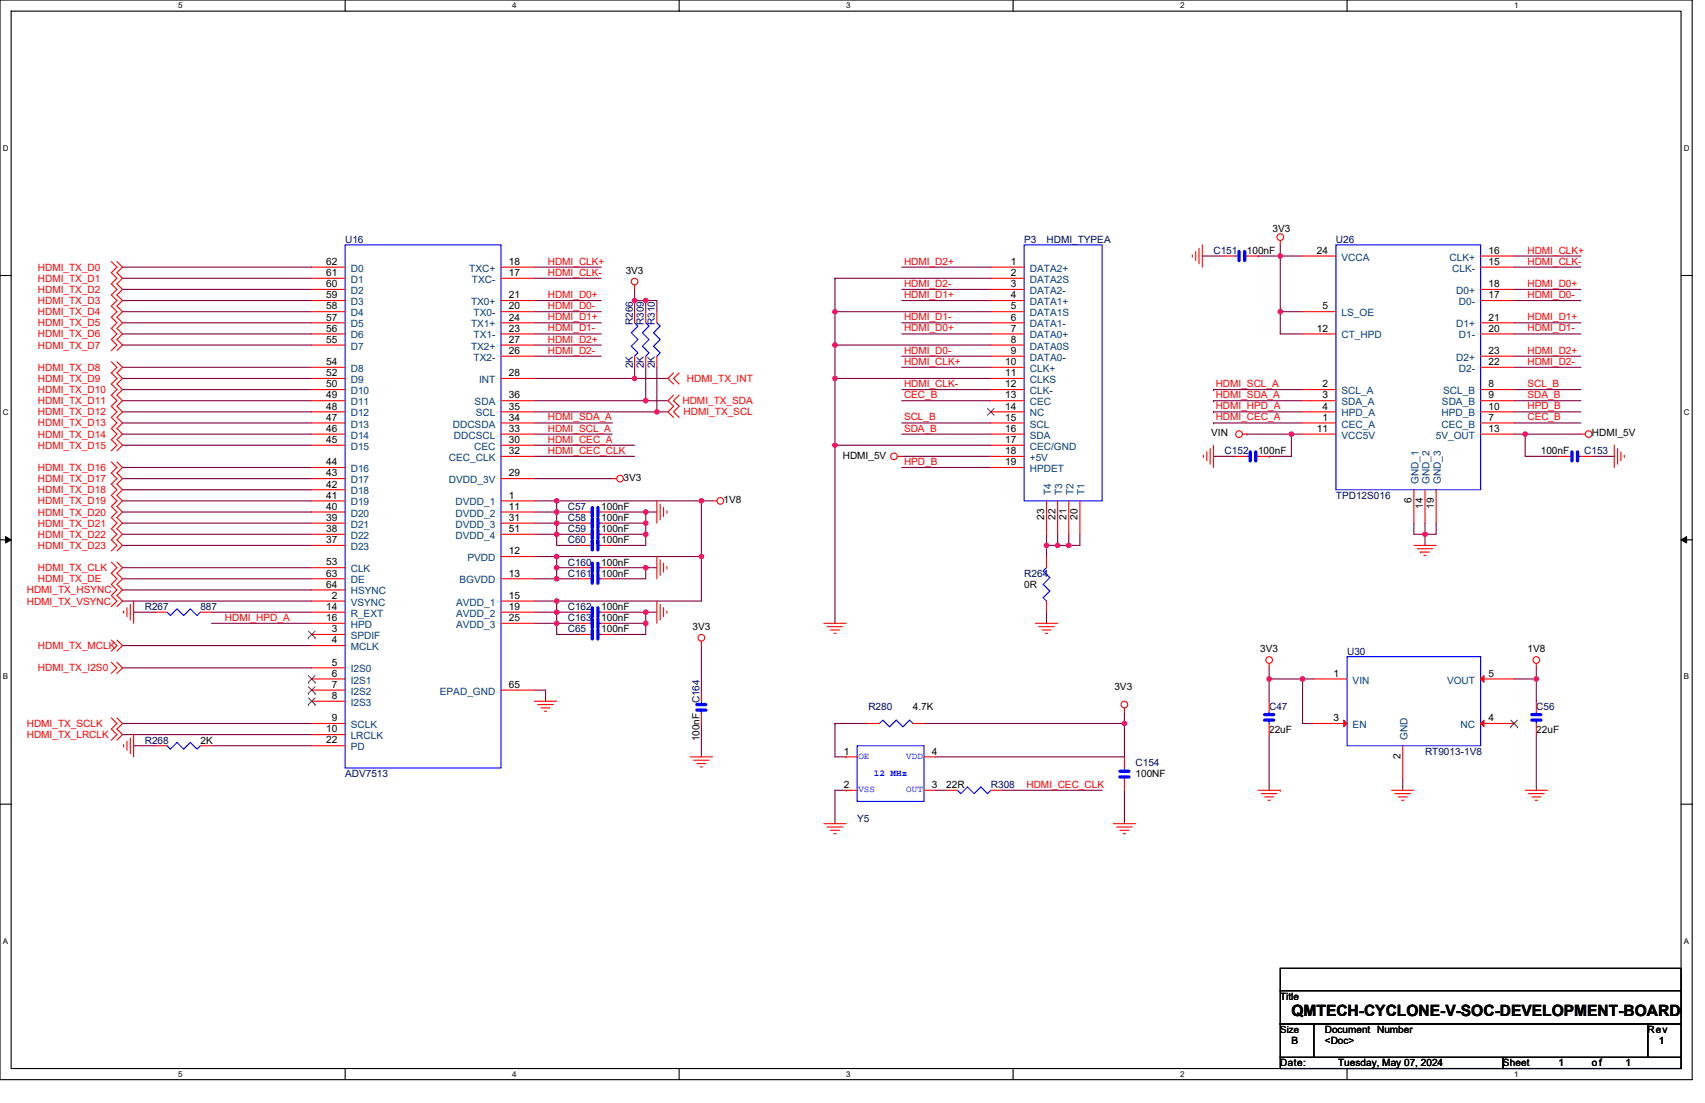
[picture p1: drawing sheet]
<svg xmlns="http://www.w3.org/2000/svg" width="432mm" height="279mm" viewBox="0 0 432 279" stroke-linecap="round" stroke-linejoin="round" font-family="sans-serif">
<path d="M0 0h428.6v273.5h-428.6zM2.8 2.8h422.9v267.9h-422.9z" fill="none" stroke="#000" stroke-width=".28"/>
<g fill="#fff">
<path d="M45.1 .3h1.1v2.2h-1.1z"/>
<path d="M45.1 271h1.1v2.2h-1.1z"/>
</g>
<path d="M87.4 0v2.8M87.4 270.7v2.8" fill="none" stroke="#000" stroke-width=".28"/>
<g fill="#fff">
<path d="M129.7 .3h1.1v2.2h-1.1z"/>
<path d="M129.7 271h1.1v2.2h-1.1z"/>
</g>
<path d="M172 0v2.8M172 270.7v2.8" fill="none" stroke="#000" stroke-width=".28"/>
<g fill="#fff">
<path d="M214.3 .3h1.1v2.2h-1.1z"/>
<path d="M214.3 271h1.1v2.2h-1.1z"/>
</g>
<path d="M256.6 0v2.8M256.6 270.7v2.8" fill="none" stroke="#000" stroke-width=".28"/>
<g fill="#fff">
<path d="M298.9 .3h1.1v2.2h-1.1z"/>
<path d="M298.9 271h1.1v2.2h-1.1z"/>
</g>
<path d="M341.2 0v2.8M341.2 270.7v2.8" fill="none" stroke="#000" stroke-width=".28"/>
<g fill="#fff">
<path d="M383.4 .3h1.2v2.2h-1.2z"/>
<path d="M383.4 271h1.2v2.2h-1.2z"/>
<path d="M.7 36.3h1.5v2.3h-1.5z"/>
<path d="M426.4 36.3h1.5v2.3h-1.5z"/>
<path d="M.7 103.3h1.5v2.2h-1.5z"/>
<path d="M426.4 103.3h1.5v2.2h-1.5z"/>
</g>
<path d="M0 69.8h2.8M425.7 69.8h2.9" fill="none" stroke="#000" stroke-width=".28"/>
<g fill="#fff">
<path d="M.7 170.2h1.4v2.3h-1.4z"/>
<path d="M426.4 170.2h1.4v2.3h-1.4z"/>
</g>
<path d="M0 136.7h2.8M425.7 136.7h2.9" fill="none" stroke="#000" stroke-width=".28"/>
<path d="M1.4 135.9l1.4 .8-1.4 .9zM425.7 136.7l1.4-.8v1.7z" fill="#000"/>
<path d="M1.4 135.9l1.4 .8-1.4 .9zM425.7 136.7l1.4-.8v1.7z" fill="none" stroke="#000" stroke-width=".25"/>
<g fill="#fff">
<path d="M.7 237.2h1.4v2.2h-1.4z"/>
<path d="M426.4 237.2h1.4v2.2h-1.4z"/>
</g>
<path d="M0 203.7h2.8M425.7 203.7h2.9M324.2 259.4h8.5v8.4h-8.5zM324.2 245.3h101.5v5.6h-101.5zM324.2 250.9h101.5v8.5h-101.5zM332.7 259.4h84.6v8.4h-84.6zM417.3 259.4h8.4v8.4h-8.4zM324.2 267.8h56.4v2.9h-56.4zM380.6 267.8h45.1v2.9h-45.1z" fill="none" stroke="#000" stroke-width=".28"/>
<g fill="none" stroke="#800040" stroke-width=".28">
<path d="M31 67.7h47.9M31 70.5h47.9M31 73.3h47.9M31 76.1h47.9M31 78.9h47.9M135.3 67.7h17M135.3 70.5h17M135.3 76.1h17M135.3 78.9h17M160.7 73.3v2.8M160.7 76.1v2.8M160.7 76.1h2.8"/>
<path d="M163.5 76.1h2.9v2.8M163.5 76.1v2.8M211.5 70.5h.1M211.5 70.5v8.4M211.5 78.9h.1M211.5 78.9v8.5M211.5 70.5h39.4M211.5 78.9h39.4M228.4 76.1h22.5M228.4 73.3h22.5M228.4 67.7h22.5M304.5 64.9h5.6"/>
<path d="M318.6 64.9h.1M318.6 64.9h5.6M324.2 62v2.9M324.2 64.9v14M324.2 78.9v5.7h5.7M324.2 64.9h5.7M324.2 78.9h5.7M383.4 76.1h17M383.4 73.3h17M383.4 67.7h17M383.4 64.9h17M31 81.8h47.9"/>
<path d="M31 84.6h47.9M31 87.4h47.9M31 93h47.9M31 95.9h47.9M31 98.7h47.9M135.3 95.9h25.4M135.3 87.4h17M135.3 90.2h17M135.3 81.8h17M135.3 84.6h17M160.7 95.9h8.5M160.7 93v2.9"/>
<path d="M163.5 93v8.5M166.4 93v11.3M211.5 87.4h.1M211.5 87.4v8.5M211.5 95.9h.1M211.5 95.9v16.9M211.5 87.4h39.4M211.5 95.9h39.4M228.4 98.7h22.5M228.4 93h22.5M228.4 90.2h22.5M228.4 84.6h22.5"/>
<path d="M228.4 81.8h22.5M307.3 98.7h22.6M307.3 98.7h.1M383.4 98.7h17M383.4 93h17M383.4 90.2h17M383.4 84.6h17M383.4 81.8h17M31 101.5h47.9M31 104.3h47.9M31 107.1h47.9M31 110h47.9"/>
<path d="M31 112.8h47.9M31 118.4h47.9M135.3 107.1h19.8M135.3 101.5h28.2M135.3 104.3h31.1M135.3 110h19.8M135.3 112.8h25.4M135.3 115.6h25.4M163.5 101.5h5.7M166.4 104.3h2.8M211.5 112.8h.1M211.5 112.8v45.1"/>
<path d="M211.5 112.8h39.4M228.4 115.6h22.5M228.4 101.5h22.5M228.4 118.4h22.5M228.4 110h22.5M228.4 107.1h22.5M307.3 104.3h22.6M307.3 101.5h22.6M307.3 107.1h22.6M307.3 104.3h.1M307.3 101.5h.1M307.3 107.1h.1"/>
<path d="M307.3 115.6h5.7M315.8 110h.1M315.8 110h11.3M321.4 115.6h.1M327.1 110v5.6h-5.7M327.1 110h2.8M383.4 107.1h17M383.4 104.3h17M383.4 101.5h17M383.4 110h2.9M386.3 110h14.1M386.3 110v5.6h8.4"/>
<path d="M403.2 115.6h5.6M31 121.2h47.9M31 124.1h47.9M31 126.9h47.9M31 129.7h47.9M31 132.5h47.9M31 135.3h47.9M31 138.2h47.9M135.3 121.2h19.8M135.3 126.9h5.7M135.3 129.7h5.7M135.3 132.5h5.7"/>
<path d="M135.3 135.3h5.7M141 129.7h5.6M141 132.5h5.6M141 135.3h5.6M141 135.3v2.9h5.6M141 126.9h36.6M141 126.9v2.8M141 129.7v2.8M141 132.5v2.8M155.1 129.7h8.4M155.1 132.5h8.4M155.1 135.3h8.4"/>
<path d="M163.5 129.7v2.8M163.5 132.5v2.8M163.5 135.3v2.9h-8.4M163.5 129.7h2.9M177.6 126.9h.1M177.6 126.9v14.1M177.6 126.9h2.8M265 138.2h.1M265 135.3v2.9M265 138.2v2.8M265 138.2h2.8M267.8 135.3v2.9"/>
<path d="M267.8 138.2h2.9M270.7 135.3v2.9M273.5 135.3v2.9h-2.8M358.1 132.5v2.8h2.8M360.9 132.5v2.8M360.9 135.3v2.9M363.7 132.5v2.8h-2.8M31 143.8h47.9M31 146.6h47.9M31 149.4h47.9M31 152.3h47.9M33.8 155.1h5.7"/>
<path d="M53.6 157.9h25.3M53.6 155.1h25.3M135.3 146.6h5.7M135.3 152.3h5.7M135.3 155.1h5.7M135.3 157.9h5.7M135.3 141h5.7M141 143.8v2.8M141 157.9v2.8h5.6M141 143.8h5.6M141 146.6h5.6M141 155.1h5.6"/>
<path d="M141 157.9h5.6M141 141h36.6M141 152.3v2.8M141 155.1v2.8M141 141v2.8M155.1 143.8h8.4M155.1 157.9h8.4M155.1 155.1h8.4M163.5 143.8v2.8h-8.4M163.5 155.1v2.8M163.5 157.9v2.8h-8.4M163.5 143.8h2.9"/>
<path d="M163.5 155.1h2.9M177.6 141v11.3h-36.6M265 155.1v2.8M31 163.5h47.9M31 169.2h47.9M135.3 174.8h2.9v2.8M177.6 163.5v11.3M321.4 172h8.5M321.4 172h.1M321.4 169.2v2.8M321.4 172v5.6M329.9 172v11.3h2.8"/>
<path d="M329.9 172h2.8M383.4 172h5.7M389.1 169.2v2.8M389.1 172v5.6M31 183.3h47.9M31 186.1h47.9M33.8 188.9h5.7M53.6 188.9h25.3M177.6 183.3v8.4M211.5 183.3h8.4M211.5 183.3v8.4h2.8M211.5 183.3h.1"/>
<path d="M234 183.3h50.8v8.4h-48M284.8 180.4v2.9M321.4 186.1v14.1M355.3 197.4v2.8M389.1 186.1v14.1M214.3 200.2h-2.8v8.4M236.8 200.2h2.9M253.8 200.2h25.3M284.8 200.2v8.4"/>
</g>
<g fill="#f0f" stroke="#f0f" stroke-width=".28">
<circle cx="360.9" cy="135.3" r=".56"/>
<circle cx="327.1" cy="110" r=".56"/>
<circle cx="386.3" cy="110" r=".56"/>
<circle cx="324.2" cy="78.9" r=".56"/>
<circle cx="324.2" cy="64.8" r=".56"/>
<circle cx="284.8" cy="183.3" r=".56"/>
<circle cx="265" cy="138.2" r=".56"/>
<circle cx="211.5" cy="78.9" r=".56"/>
<circle cx="211.5" cy="87.4" r=".56"/>
<circle cx="211.5" cy="95.9" r=".56"/>
<circle cx="211.5" cy="112.8" r=".56"/>
<circle cx="270.7" cy="138.2" r=".56"/>
<circle cx="267.8" cy="138.2" r=".56"/>
<circle cx="141" cy="152.2" r=".56"/>
<circle cx="141" cy="155.1" r=".56"/>
<circle cx="141" cy="157.9" r=".56"/>
<circle cx="141" cy="135.3" r=".56"/>
<circle cx="163.5" cy="129.7" r=".56"/>
<circle cx="163.5" cy="132.5" r=".56"/>
<circle cx="163.5" cy="135.3" r=".56"/>
<circle cx="141" cy="143.8" r=".56"/>
<circle cx="141" cy="146.6" r=".56"/>
<circle cx="163.5" cy="143.8" r=".56"/>
<circle cx="163.5" cy="101.5" r=".56"/>
<circle cx="166.3" cy="104.3" r=".56"/>
<circle cx="163.5" cy="155.1" r=".56"/>
<circle cx="163.5" cy="157.9" r=".56"/>
<circle cx="163.5" cy="76.1" r=".56"/>
<circle cx="160.7" cy="76.1" r=".56"/>
<circle cx="160.7" cy="95.9" r=".56"/>
<circle cx="141" cy="126.9" r=".56"/>
<circle cx="141" cy="132.5" r=".56"/>
<circle cx="141" cy="129.7" r=".56"/>
<circle cx="141" cy="141" r=".56"/>
<circle cx="177.6" cy="141" r=".56"/>
<circle cx="177.6" cy="126.9" r=".56"/>
<circle cx="329.9" cy="172" r=".56"/>
<circle cx="321.4" cy="172" r=".56"/>
<circle cx="389.1" cy="172" r=".56"/>
</g>
<g fill="none" stroke="#f00" stroke-width=".28">
<path d="M28.2 66.3l1.4 1.4-1.4 1.4 1.4 1.4-1.4 1.4 1.4 1.4-1.4 1.4 1.4 1.4-1.4 1.4 1.4 1.4-1.4 1.5 1.4 1.4-1.4 1.4 1.4 1.4-1.4 1.4 1.4 1.4-1.4 1.4M29.6 66.3l1.4 1.4-1.4 1.4 1.4 1.4-1.4 1.4 1.4 1.4-1.4 1.4 1.4 1.4-1.4 1.4 1.4 1.4-1.4 1.5 1.4 1.4-1.4 1.4 1.4 1.4-1.4 1.4 1.4 1.4-1.4 1.4M78.9 78.9h8.5M78.9 76.1h8.5M78.9 73.3h8.5M78.9 70.5h8.5M78.9 67.7h8.5M126.9 70.5h8.4M126.9 67.7h8.4M126.9 78.9h8.4M126.9 76.1h8.4M160.7 72.2v1.1"/>
<path d="M302 64.6v.5M302.8 63.7v2.3M303.7 62.9v3.9M304.5 62v5.7M324.2 60.9v1.1M28.2 91.6l1.4 1.4-1.4 1.5 1.4 1.4-1.4 1.4 1.4 1.4-1.4 1.4 1.4 1.4-1.4 1.4 1.4 1.4-1.4 1.4 1.4 1.4-1.4 1.5 1.4 1.4-1.4 1.4 1.4 1.4-1.4 1.4M29.6 91.6l1.4 1.4-1.4 1.5 1.4 1.4-1.4 1.4 1.4 1.4-1.4 1.4 1.4 1.4-1.4 1.4 1.4 1.4-1.4 1.4 1.4 1.4-1.4 1.5 1.4 1.4-1.4 1.4 1.4 1.4-1.4 1.4M78.9 98.7h8.5M78.9 95.9h8.5M78.9 93h8.5M78.9 87.4h8.5M78.9 84.6h8.5"/>
<path d="M78.9 81.8h8.5M126.9 84.6h8.4M126.9 81.8h8.4M126.9 90.2h8.4M126.9 87.4h8.4M126.9 95.9h8.4M170.6 94.5l-1.4 1.4 1.4 1.4M172 94.5l-1.4 1.4 1.4 1.4M28.2 117l1.4 1.4-1.4 1.4 1.4 1.4-1.4 1.5 1.4 1.4-1.4 1.4 1.4 1.4-1.4 1.4 1.4 1.4-1.4 1.4 1.4 1.4-1.4 1.4 1.4 1.4-1.4 1.4 1.4 1.5-1.4 1.4M29.6 117l1.4 1.4-1.4 1.4 1.4 1.4-1.4 1.5 1.4 1.4-1.4 1.4 1.4 1.4-1.4 1.4 1.4 1.4-1.4 1.4 1.4 1.4-1.4 1.4 1.4 1.4-1.4 1.4 1.4 1.5-1.4 1.4M78.9 118.4h8.5M78.9 112.8h8.5"/>
<path d="M78.9 110h8.5M78.9 107.1h8.5M78.9 104.3h8.5M78.9 101.5h8.5M126.9 112.8h8.4M126.9 115.6h8.4M126.9 110h8.4M126.9 107.1h8.4M126.9 104.3h8.4M126.9 101.5h8.4M170.6 100.1l-1.4 1.4 1.4 1.4-1.4 1.4 1.4 1.4M172 100.1l-1.4 1.4 1.4 1.4-1.4 1.4 1.4 1.4"/>
<path d="M227.2 115.6h1.2M304.8 115.3v.6M305.6 114.5v2.2M306.5 113.6v4M307.3 112.8v5.6M314.6 110h1.2M394.7 115.6h2.8M400.4 115.6h2.8M400.4 110h1.1M408.8 112.8v5.6M409.7 113.6v4M410.5 114.5v2.2"/>
<path d="M411.4 115.3v.6M78.9 138.2h8.5M78.9 135.3h8.5M78.9 132.5h8.5M78.9 129.7h8.5M78.9 126.9h8.5M78.9 124.1h8.5M78.9 121.2h8.5M126.9 126.9h8.4M126.9 129.7h8.4M126.9 121.2h8.4M126.9 132.5h8.4"/>
<path d="M126.9 135.3h8.4M146.6 132.5h2.8M152.3 132.5h2.8M155.1 121.2h1.1M166.4 126.9v5.6M167.2 127.7v4M168 128.6v2.2M168.9 129.4v.6M180.4 126.9h1.2M358.1 138.2h5.6M358.9 139h4M359.8 139.8h.1"/>
<path d="M359.8 139.8h2.2M28.2 142.4l1.4 1.4-1.4 1.4 1.4 1.4-1.4 1.4 1.4 1.4-1.4 1.4 1.4 1.5-1.4 1.4M29.6 142.4l1.4 1.4-1.4 1.4 1.4 1.4-1.4 1.4 1.4 1.4-1.4 1.4 1.4 1.5-1.4 1.4M31.3 154.8v.6M32.2 153.9v2.3M33 153.1v3.9M33.8 152.3v5.6M78.9 152.3h8.5M78.9 155.1h8.5M78.9 157.9h8.5M78.9 143.8h8.5M78.9 146.6h8.5"/>
<path d="M78.9 149.4h8.5M126.9 141h8.4M126.9 146.6h8.4M126.9 152.3h8.4M126.9 155.1h8.4M126.9 157.9h8.4M166.4 141v5.6M166.4 152.3v5.6M167.2 141.8v4M167.2 153.1v3.9M168 142.7v2.2M168 153.9v2.3"/>
<path d="M168.9 143.5v.6M168.9 154.8v.6M208.6 157.9h5.7M209.5 158.7h3.9M210.3 159.6h2.3M262.2 157.9h5.6M263.1 158.7h3.9M263.9 159.6h2.3M360.6 140.7h.6M28.2 162.1l1.4 1.4-1.4 1.4M28.2 167.8l1.4 1.4-1.4 1.4M29.6 162.1l1.4 1.4-1.4 1.4"/>
<path d="M29.6 167.8l1.4 1.4-1.4 1.4M78.9 160.7h8.5M78.9 163.5h8.5M78.9 169.2h8.5M78.9 172h8.5M78.9 174.8h8.5M78.9 177.6h8.5M126.9 174.8h8.4M135.3 177.6h5.7M136.2 178.5h3.9M137 179.3h2.3M177.6 162.4v1.1"/>
<path d="M211.2 160.4h.5M264.8 160.4h.5M284.8 179.3v1.1M321.4 177.6v2.8M321.4 168v1.2M389.1 168v1.2M28.2 181.9l1.4 1.4-1.4 1.4 1.4 1.4-1.4 1.4M29.6 181.9l1.4 1.4-1.4 1.4 1.4 1.4-1.4 1.4M31.3 188.6v.6M32.2 187.8v2.2M33 186.9v4M33.8 186.1v5.6"/>
<path d="M78.9 183.3h8.5M78.9 186.1h8.5M78.9 188.9h8.5M137.9 180.2h.5M174.8 191.7h5.6M175.7 192.6h3.9M176.5 193.4h2.3M177.3 194.3h.6M321.4 183.3v2.8M208.6 208.6h5.7M209.5 209.5h3.9M210.3 210.3h2.3"/>
<path d="M211.2 211.2h.5M239.7 200.2h2.8M250.9 200.2h2.9M281.9 208.6h5.7M282.8 209.5h3.9M283.6 210.3h2.3M284.5 211.2h.5M318.6 200.2h5.6M319.4 201h4M320.3 201.9h2.2M321.1 202.7h.6M324.2 200.2h.1"/>
<path d="M352.4 200.2h5.7M353.3 201h3.9M354.1 201.9h2.3M355 202.7h.5M386.3 200.2h5.6M387.1 201h4M388 201.9h2.2M388.8 202.7h.6"/>
<circle cx="160.7" cy="71.3" r=".84"/>
<circle cx="324.2" cy="60.1" r=".84"/>
<circle cx="226.4" cy="115.6" r=".84"/>
<circle cx="313.8" cy="110" r=".84"/>
<circle cx="402.3" cy="110" r=".84"/>
<circle cx="157" cy="121.2" r=".84"/>
<circle cx="182.4" cy="126.9" r=".84"/>
<circle cx="177.6" cy="161.6" r=".84"/>
<circle cx="284.8" cy="178.5" r=".84"/>
<circle cx="321.4" cy="167.2" r=".84"/>
<circle cx="389.1" cy="167.2" r=".84"/>
</g>
<path d="M398.1 114.5v2.2M399.5 114.5v2.2M150 131.4v2.2M150 137v2.3M151.4 131.4v2.2M320.3 182.4h2.2M320.3 181h2.2" fill="none" stroke="#00f" stroke-width=".84"/>
<path d="M87.4 62h39.5v132.5h-39.5zM397.5 115.6h.6M399.5 115.6h.9M149.4 132.5h.6M149.4 138.2h.6M151.4 132.5h.9M321.4 182.4v.9M321.4 180.4v.6M242.5 200.2l.8 .8 1.7-1.7 1.7 1.7 1.7-1.7 1.7 1.7 .8-.8" fill="none" stroke="#00f" stroke-width=".28"/>
<g fill="none" stroke="#804000" stroke-width=".25">
<path d="M78.1 159.9l1.7 1.7M79.8 159.9l-1.7 1.7M78.1 161.6h.1M78.1 172.8h.1M78.1 175.7h.1M78.1 178.5h.1M78.1 171.1l1.7 1.7M78.1 174l1.7 1.7M78.1 176.8l1.7 1.7M79.8 171.1l-1.7 1.7M79.8 174l-1.7 1.7M79.8 176.8l-1.7 1.7"/>
<path d="M79.8 161.6h.1M79.8 172.8h.1M79.8 175.7h.1M79.8 178.5h.1"/>
</g>
<circle cx="150" cy="137" r=".42" fill="#00f"/>
<path d="M151.4 138.2h.9" fill="none" stroke="#00f" stroke-width=".28"/>
<path d="M151.4 137v2.3" fill="none" stroke="#00f" stroke-width=".84"/>
<circle cx="151.4" cy="137" r=".42" fill="#00f"/>
<g fill="none" stroke="#f00" stroke-width=".28">
<path d="M160.7 78.9v2.9M163.5 78.9v2.9M166.4 78.9v2.9M250.9 67.7h8.5M250.9 70.5h8.5M250.9 73.3h8.5M250.9 76.1h8.5M250.9 78.9h8.5M310.1 64.9h2.9M315.8 64.9h2.8M329.9 78.9h8.4M329.9 64.9h8.4"/>
<path d="M375 67.7h8.4M375 64.9h8.4M375 76.1h8.4M375 73.3h8.4M160.7 90.2v2.8M163.5 90.2v2.8M166.4 90.2v2.8M250.9 81.8h8.5M250.9 84.6h8.5M250.9 87.4h8.5M250.9 90.2h8.5M250.9 93h8.5"/>
<path d="M250.9 95.9h8.5M250.9 98.7h8.5M329.9 98.7h8.4M329.9 84.6h8.4M375 98.7h8.4M375 84.6h8.4M375 81.8h8.4M375 93h8.4M375 90.2h8.4M250.9 101.5h8.5M250.9 104.3h8.5M250.9 107.1h8.5"/>
<path d="M250.9 110h8.5M250.9 112.8h8.5M250.9 115.6h8.5M250.9 118.4h8.5M313 115.6h2.8M318.6 115.6h2.8M329.9 107.1h8.4M329.9 101.5h8.4M329.9 104.3h8.4M329.9 110h8.4M375 107.1h8.4M375 101.5h8.4"/>
<path d="M375 104.3h8.4M375 110h8.4M146.6 138.2h2.8M146.6 135.3h2.8M146.6 129.7h2.8M152.3 138.2h2.8M152.3 135.3h2.8M152.3 129.7h2.8M265 126.9v8.4M267.8 126.9v8.4M270.7 126.9v8.4M273.5 126.9v8.4"/>
<path d="M358.1 124.1v8.4M360.9 124.1v8.4M363.7 124.1v8.4M39.5 155.1h2.8M50.8 155.1h2.8M146.6 143.8h2.8M146.6 157.9h2.8M146.6 146.6h2.8M146.6 155.1h2.8M152.3 143.8h2.8M152.3 157.9h2.8M152.3 146.6h2.8"/>
<path d="M152.3 155.1h2.8M265 141v2.8M265 152.3v2.8M146.6 160.7h2.8M152.3 160.7h2.8M177.6 174.8v2.8M332.7 172h8.5M375 172h8.4M389.1 177.6v2.8M39.5 188.9h2.8M50.8 188.9h2.8M177.6 180.4v2.9"/>
<path d="M214.3 191.7h.1M214.3 191.7h2.8M219.9 183.3h2.8M231.2 183.3h2.8M234 191.7h2.8M284.8 197.4v2.8M284.8 191.7v2.8M332.7 183.3h8.5M355.3 188.9v8.5M375 183.3h8.4M389.1 183.3v2.8M214.3 200.2h.1"/>
<path d="M214.3 200.2h2.8M234 200.2h2.8"/>
</g>
<g fill="none" stroke="#00f" stroke-width=".28">
<path d="M259.4 62h19.7v64.9h-19.7zM313 64.9h.8M315.2 64.9h.6M338.3 62h36.7v62.1h-36.7zM160.7 81.8l.9 .8-1.7 1.7 1.7 1.7-1.7 1.7 1.7 1.7-.9 .8M163.5 81.8l.9 .8-1.7 1.7 1.7 1.7-1.7 1.7 1.7 1.7-.9 .8M166.4 81.8l.8 .8-1.7 1.7 1.7 1.7-1.7 1.7 1.7 1.7-.8 .8M315.8 115.6h.8M318 115.6h.6M149.4 135.3h.6M149.4 129.7h.6M151.4 135.3h.9"/>
<path d="M151.4 129.7h.9M42.3 155.1l.8 .8 1.7-1.7 1.7 1.7 1.7-1.7 1.7 1.7 .9-.8M149.4 143.8h.6M149.4 157.9h.6M149.4 146.6h.6M149.4 155.1h.6M151.4 143.8h.9M151.4 157.9h.9M151.4 146.6h.9M151.4 155.1h.9M265 143.8l-.8 .8 1.7 1.7-1.7 1.7 1.7 1.7-1.7 1.7 .8 .9M149.4 160.7h.6"/>
<path d="M151.4 160.7h.9M177.6 179.9v.5M177.6 177.6v.9M341.2 166.4h33.8v22.5h-33.8zM50.8 188.9l-.9 .9-1.7-1.7-1.7 1.7-1.7-1.7-1.7 1.7-.8-.9M217.1 188.9h16.9v14.1h-16.9zM231.2 183.3l-.8-.9-1.7 1.7-1.7-1.7-1.7 1.7-1.7-1.7-.9 .9M284.8 196.8v.6M284.8 194.5v.9M389.1 182.4v.9M389.1 180.4v.6"/>
</g>
<g fill="none" stroke="#00f" stroke-width=".84">
<path d="M313.8 63.7v2.3M315.2 63.7v2.3M316.6 114.5v2.2M318 114.5v2.2M150 134.2v2.3M150 128.6v2.2M151.4 134.2v2.3M151.4 128.6v2.2M150 142.7v2.2M150 156.8v2.2M150 145.5v2.2M150 153.9v2.3"/>
<path d="M150 159.6v2.2M151.4 142.7v2.2M151.4 156.8v2.2M151.4 145.5v2.2M151.4 153.9v2.3M151.4 159.6v2.2M176.5 179.9h2.3M176.5 178.5h2.3M283.6 196.8h2.3M283.6 195.4h2.3M388 182.4h2.2M388 181h2.2"/>
</g>
<g fill="#f00" stroke="#f00" stroke-width=".28">
<path d="M340.3 182.4l.9 .9-.9 .8z"/>
<path d="M375 172l.8-.9v1.7z"/>
<path d="M375 183.3l.8-.9v1.7z"/>
</g>
<path d="M250.1 103.5l1.7 1.7M251.8 103.5l-1.7 1.7M382.6 184.1h.1M382.6 182.4l1.7 1.7M384.3 182.4l-1.7 1.7M384.3 184.1h.1" fill="none" stroke="#804000" stroke-width=".25"/>
<g fill="#f0f" stroke="#f0f" stroke-width=".28">
<circle cx="360.9" cy="135.3" r=".56"/>
<circle cx="327.1" cy="110" r=".56"/>
<circle cx="386.3" cy="110" r=".56"/>
<circle cx="324.2" cy="78.9" r=".56"/>
<circle cx="324.2" cy="64.8" r=".56"/>
<circle cx="284.8" cy="183.3" r=".56"/>
<circle cx="265" cy="138.2" r=".56"/>
<circle cx="211.5" cy="78.9" r=".56"/>
<circle cx="211.5" cy="87.4" r=".56"/>
<circle cx="211.5" cy="95.9" r=".56"/>
<circle cx="211.5" cy="112.8" r=".56"/>
<circle cx="270.7" cy="138.2" r=".56"/>
<circle cx="267.8" cy="138.2" r=".56"/>
<circle cx="141" cy="152.2" r=".56"/>
<circle cx="141" cy="155.1" r=".56"/>
<circle cx="141" cy="157.9" r=".56"/>
<circle cx="141" cy="135.3" r=".56"/>
<circle cx="163.5" cy="129.7" r=".56"/>
<circle cx="163.5" cy="132.5" r=".56"/>
<circle cx="163.5" cy="135.3" r=".56"/>
<circle cx="141" cy="143.8" r=".56"/>
<circle cx="141" cy="146.6" r=".56"/>
<circle cx="163.5" cy="143.8" r=".56"/>
<circle cx="163.5" cy="101.5" r=".56"/>
<circle cx="166.3" cy="104.3" r=".56"/>
<circle cx="163.5" cy="155.1" r=".56"/>
<circle cx="163.5" cy="157.9" r=".56"/>
<circle cx="163.5" cy="76.1" r=".56"/>
<circle cx="160.7" cy="76.1" r=".56"/>
<circle cx="160.7" cy="95.9" r=".56"/>
<circle cx="141" cy="126.9" r=".56"/>
<circle cx="141" cy="132.5" r=".56"/>
<circle cx="141" cy="129.7" r=".56"/>
<circle cx="141" cy="141" r=".56"/>
<circle cx="177.6" cy="141" r=".56"/>
<circle cx="177.6" cy="126.9" r=".56"/>
<circle cx="329.9" cy="172" r=".56"/>
<circle cx="321.4" cy="172" r=".56"/>
<circle cx="389.1" cy="172" r=".56"/>
</g>
<text font-size="3.9" x="327.1" y="257.3">QMTECH-CYCLONE-V-SOC-DEVELOPMENT-BOARD</text>
<g font-size="2.5">
<text x="322.3" y="58.7">3V3</text>
<text x="315.8" y="64.3">100nF</text>
<text x="333.5" y="64.3">24</text>
<text x="377" y="64.3">16</text>
<text x="82.6" y="69.9">61</text>
<text x="82.6" y="67.1">62</text>
<text x="128.9" y="67.1">18</text>
<text x="128.9" y="69.9">17</text>
<text x="158.5" y="69.4">3V3</text>
<text x="256" y="67.1">1</text>
<text x="256" y="69.9">2</text>
<text x="377" y="67.1">15</text>
<text x="82.6" y="75.6">59</text>
<text x="82.6" y="72.7">60</text>
<text x="128.9" y="75.6">21</text>
<text x="256" y="72.7">3</text>
<text x="256" y="75.6">4</text>
<text x="377" y="75.6">17</text>
<text x="377" y="72.7">18</text>
<text x="82.6" y="81.2">57</text>
<text x="82.6" y="78.4">58</text>
<text x="128.9" y="78.4">20</text>
<text x="128.9" y="81.2">24</text>
<text x="256" y="78.4">5</text>
<text x="256" y="81.2">6</text>
<text x="334.9" y="78.4">5</text>
<text x="377" y="81.2">21</text>
<text x="82.6" y="86.8">55</text>
<text x="82.6" y="84">56</text>
<text x="128.9" y="84">23</text>
<text x="128.9" y="89.7">26</text>
<text x="128.9" y="86.8">27</text>
<text x="256" y="84">7</text>
<text x="256" y="86.8">8</text>
<text x="256" y="89.7">9</text>
<text x="333.5" y="84">12</text>
<text x="377" y="84">20</text>
<text x="377" y="89.7">23</text>
<text x="82.6" y="95.3">52</text>
<text x="82.6" y="92.5">54</text>
<text x="128.9" y="95.3">28</text>
<text x="254.6" y="92.5">10</text>
<text x="254.6" y="95.3">11</text>
<text x="377" y="92.5">22</text>
<text x="82.6" y="100.9">49</text>
<text x="82.6" y="98.1">50</text>
<text x="128.9" y="100.9">36</text>
<text x="254.6" y="98.1">12</text>
<text x="254.6" y="100.9">13</text>
<text x="334.9" y="98.1">2</text>
<text x="334.9" y="100.9">3</text>
<text x="377" y="98.1">8</text>
<text x="377" y="100.9">9</text>
<text x="82.6" y="106.6">47</text>
<text x="82.6" y="103.8">48</text>
<text x="128.9" y="103.8">35</text>
<text x="128.9" y="106.6">34</text>
<text x="254.6" y="103.8">14</text>
<text x="254.6" y="106.6">15</text>
<text x="334.9" y="106.6">1</text>
<text x="334.9" y="103.8">4</text>
<text x="377" y="106.6">7</text>
<text x="377" y="103.8">10</text>
<text x="82.6" y="112.2">45</text>
<text x="82.6" y="109.4">46</text>
<text x="128.9" y="109.4">33</text>
<text x="128.9" y="112.2">30</text>
<text x="254.6" y="109.4">16</text>
<text x="254.6" y="112.2">17</text>
<text x="306.8" y="110.6">VIN</text>
<text x="333.5" y="109.4">11</text>
<text x="377" y="109.4">13</text>
<text x="403.2" y="110.6">HDMI_5V</text>
<text x="82.6" y="117.8">44</text>
<text x="128.9" y="115">32</text>
<text x="213.4" y="116.2">HDMI_5V</text>
<text x="254.6" y="115">18</text>
<text x="254.6" y="117.8">19</text>
<text x="318.6" y="115.1">100nF</text>
<text x="390.2" y="115.1">100nF</text>
<text x="82.6" y="123.5">42</text>
<text x="82.6" y="120.7">43</text>
<text x="128.9" y="120.7">29</text>
<text x="157.9" y="121.8">3V3</text>
<text x="82.6" y="131.9">39</text>
<text x="82.6" y="129.1">40</text>
<text x="82.6" y="126.3">41</text>
<text x="128.9" y="126.3">1</text>
<text x="128.9" y="129.1">11</text>
<text x="128.9" y="131.9">31</text>
<text x="152.3" y="132">100nF</text>
<text x="152.3" y="129.2">100nF</text>
<text x="183.3" y="127.5">1V8</text>
<text x="264.5" y="131.7" transform="rotate(-90 264.5 131.7)">23</text>
<text x="267.3" y="131.7" transform="rotate(-90 267.3 131.7)">22</text>
<text x="270.1" y="131.7" transform="rotate(-90 270.1 131.7)">21</text>
<text x="272.9" y="131.7" transform="rotate(-90 272.9 131.7)">20</text>
<text x="357.5" y="127.5" transform="rotate(-90 357.5 127.5)">6</text>
<text x="360.3" y="128.9" transform="rotate(-90 360.3 128.9)">14</text>
<text x="363.1" y="128.9" transform="rotate(-90 363.1 128.9)">19</text>
<text x="82.6" y="137.6">37</text>
<text x="82.6" y="134.8">38</text>
<text x="128.9" y="134.8">51</text>
<text x="152.3" y="137.6">100nF</text>
<text x="152.3" y="134.8">100nF</text>
<text x="82.6" y="143.2">53</text>
<text x="128.9" y="140.4">12</text>
<text x="152.3" y="143.3">100nF</text>
<text x="82.6" y="146">63</text>
<text x="82.6" y="148.9">64</text>
<text x="128.9" y="146">13</text>
<text x="152.3" y="146.1">100nF</text>
<text x="259.4" y="148.9">0R</text>
<text x="82.6" y="154.5">14</text>
<text x="84" y="151.7">2</text>
<text x="128.9" y="151.7">15</text>
<text x="128.9" y="154.5">19</text>
<text x="152.3" y="154.5">100nF</text>
<text x="82.6" y="157.3">16</text>
<text x="84" y="160.1">3</text>
<text x="128.9" y="157.3">25</text>
<text x="152.3" y="157.4">100nF</text>
<text x="152.3" y="160.2">100nF</text>
<text x="175.4" y="159.6">3V3</text>
<text x="84" y="163">4</text>
<text x="319.2" y="165.3">3V3</text>
<text x="386.8" y="165.3">1V8</text>
<text x="84" y="168.6">5</text>
<text x="84" y="171.4">6</text>
<text x="337.8" y="171.4">1</text>
<text x="377" y="171.4">5</text>
<text x="84" y="174.2">7</text>
<text x="84" y="177.1">8</text>
<text x="128.9" y="174.2">65</text>
<text x="231.2" y="179.9">4.7K</text>
<text x="282.2" y="174.8">3V3</text>
<text x="82.6" y="185.5">10</text>
<text x="84" y="182.7">9</text>
<text x="321.4" y="185.6">22uF</text>
<text x="337.8" y="182.7">3</text>
<text x="377" y="182.7">4</text>
<text x="389.1" y="185.6">22uF</text>
<text x="50.8" y="188.4">2K</text>
<text x="82.6" y="188.3">22</text>
<text x="177.1" y="187.8" transform="rotate(-90 177.1 187.8)">100nF</text>
<text x="213.7" y="191.2">1</text>
<text x="236" y="191.2">4</text>
<text x="287.6" y="196.8">100NF</text>
<text x="354.7" y="192.3" transform="rotate(-90 354.7 192.3)">2</text>
<text x="213.7" y="199.6">2</text>
<text x="236" y="199.6">3</text>
<text x="239.7" y="199.7">22R</text>
<text x="324.2" y="253.2">Title</text>
<text x="324.2" y="261.6">Size</text>
<text x="335.5" y="261.7">Document Number</text>
<text x="417.3" y="261.7">Rev</text>
<text x="327.1" y="264.5">B</text>
<text x="335.5" y="264.5">&lt;Doc&gt;</text>
<text x="420.1" y="264.5">1</text>
<text x="324.2" y="270.1">Date:</text>
<text x="338.9" y="270.1">Tuesday, May 07, 2024</text>
<text x="380.6" y="270.1">Sheet</text>
<text x="394.7" y="270.1">1</text>
<text x="403.2" y="270.1">of</text>
<text x="411.6" y="270.1">1</text>
</g>
<g font-size="2.5" fill="#000080">
<text x="87.4" y="61.5">U16</text>
<text x="259.4" y="61.5">P3</text>
<text x="265" y="61.5">HDMI_TYPEA</text>
<text x="307.3" y="64.3">C151</text>
<text x="338.3" y="61.5">U26</text>
<text x="160.2" y="82.3" transform="rotate(-90 160.2 82.3)">R266</text>
<text x="163" y="82.3" transform="rotate(-90 163 82.3)">R309</text>
<text x="165.9" y="82.3" transform="rotate(-90 165.9 82.3)">R310</text>
<text x="160.2" y="93.3" transform="rotate(-90 160.2 93.3)">2K</text>
<text x="163" y="93.3" transform="rotate(-90 163 93.3)">2K</text>
<text x="165.9" y="93.3" transform="rotate(-90 165.9 93.3)">2K</text>
<text x="310.1" y="115.1">C152</text>
<text x="401.2" y="115.1">C153</text>
<text x="143.8" y="132">C58</text>
<text x="143.8" y="129.2">C57</text>
<text x="338.3" y="126.4">TPD12S016</text>
<text x="143.8" y="137.6">C60</text>
<text x="143.8" y="134.8">C59</text>
<text x="143.8" y="143.3">C160</text>
<text x="143.8" y="146.1">C161</text>
<text x="259.4" y="146.1">R264</text>
<text x="36.7" y="154.5">R267</text>
<text x="50.8" y="154.5">887</text>
<text x="143.8" y="154.5">C162</text>
<text x="143.8" y="157.4">C163</text>
<text x="143.8" y="160.2">C65</text>
<text x="341.2" y="165.8">U30</text>
<text x="177.1" y="178.2" transform="rotate(-90 177.1 178.2)">C164</text>
<text x="219.9" y="179.9">R280</text>
<text x="321.4" y="179.9">C47</text>
<text x="389.1" y="179.9">C56</text>
<text x="36.7" y="188.4">R268</text>
<text x="360.9" y="191.2">RT9013-1V8</text>
<text x="87.4" y="196.8">ADV7513</text>
<text x="287.6" y="194">C154</text>
<text x="250.9" y="199.7">R308</text>
<text x="217.1" y="208.1">Y5</text>
</g>
<g font-size="2.5" fill="#f00">
<text x="386.8" y="64.2">HDMI_CLK+</text>
<text x="9.6" y="71.4">HDMI_TX_D1</text>
<text x="9.6" y="68.6">HDMI_TX_D0</text>
<text x="138.7" y="67">HDMI_CLK+</text>
<text x="138.7" y="69.9">HDMI_CLK-</text>
<text x="228.9" y="67">HDMI_D2+</text>
<text x="386.8" y="67">HDMI_CLK-</text>
<text x="9.6" y="77">HDMI_TX_D3</text>
<text x="9.6" y="74.2">HDMI_TX_D2</text>
<text x="138.7" y="75.5">HDMI_D0+</text>
<text x="228.9" y="75.5">HDMI_D1+</text>
<text x="228.9" y="72.7">HDMI_D2-</text>
<text x="386.8" y="75.5">HDMI_D0-</text>
<text x="386.8" y="72.7">HDMI_D0+</text>
<text x="9.6" y="82.7">HDMI_TX_D5</text>
<text x="9.6" y="79.8">HDMI_TX_D4</text>
<text x="138.7" y="81.1">HDMI_D1+</text>
<text x="138.7" y="84">HDMI_D1-</text>
<text x="138.7" y="78.3">HDMI_D0-</text>
<text x="228.9" y="84">HDMI_D0+</text>
<text x="228.9" y="81.1">HDMI_D1-</text>
<text x="386.8" y="84">HDMI_D1-</text>
<text x="386.8" y="81.1">HDMI_D1+</text>
<text x="9.6" y="88.3">HDMI_TX_D7</text>
<text x="9.6" y="85.5">HDMI_TX_D6</text>
<text x="138.7" y="86.8">HDMI_D2+</text>
<text x="138.7" y="89.6">HDMI_D2-</text>
<text x="228.9" y="89.6">HDMI_D0-</text>
<text x="386.8" y="89.6">HDMI_D2+</text>
<text x="9.6" y="93.9">HDMI_TX_D8</text>
<text x="228.9" y="92.4">HDMI_CLK+</text>
<text x="386.8" y="92.4">HDMI_D2-</text>
<text x="9.6" y="96.7">HDMI_TX_D9</text>
<text x="9.6" y="99.6">HDMI_TX_D10</text>
<text x="174" y="96.7">HDMI_TX_INT</text>
<text x="228.9" y="98.1">HDMI_CLK-</text>
<text x="228.9" y="100.9">CEC_B</text>
<text x="307.9" y="100.9">HDMI_SDA_A</text>
<text x="307.9" y="98.1">HDMI_SCL_A</text>
<text x="386.8" y="100.9">SDA_B</text>
<text x="386.8" y="98.1">SCL_B</text>
<text x="9.6" y="105.2">HDMI_TX_D12</text>
<text x="9.6" y="102.4">HDMI_TX_D11</text>
<text x="138.7" y="106.5">HDMI_SDA_A</text>
<text x="172.8" y="102.4">HDMI_TX_SDA</text>
<text x="173.1" y="105.2">HDMI_TX_SCL</text>
<text x="228.9" y="106.5">SCL_B</text>
<text x="307.9" y="103.7">HDMI_HPD_A</text>
<text x="307.9" y="106.5">HDMI_CEC_A</text>
<text x="386.8" y="106.5">CEC_B</text>
<text x="386.8" y="103.7">HPD_B</text>
<text x="9.6" y="113.7">HDMI_TX_D15</text>
<text x="9.6" y="110.8">HDMI_TX_D14</text>
<text x="9.6" y="108">HDMI_TX_D13</text>
<text x="138.7" y="109.3">HDMI_SCL_A</text>
<text x="138.7" y="112.2">HDMI_CEC_A</text>
<text x="228.9" y="109.3">SDA_B</text>
<text x="9.6" y="119.3">HDMI_TX_D16</text>
<text x="138.7" y="115">HDMI_CEC_CLK</text>
<text x="228.9" y="117.8">HPD_B</text>
<text x="9.6" y="124.9">HDMI_TX_D18</text>
<text x="9.6" y="122.1">HDMI_TX_D17</text>
<text x="9.6" y="130.6">HDMI_TX_D20</text>
<text x="9.6" y="127.8">HDMI_TX_D19</text>
<text x="9.6" y="133.4">HDMI_TX_D21</text>
<text x="9.6" y="136.2">HDMI_TX_D22</text>
<text x="9.6" y="139">HDMI_TX_D23</text>
<text x="9.6" y="144.7">HDMI_TX_CLK</text>
<text x="9.6" y="147.5">HDMI_TX_DE</text>
<text x="6.8" y="153.1">HDMI_TX_VSYNC</text>
<text x="6.8" y="150.3">HDMI_TX_HSYNC</text>
<text x="57" y="157.3">HDMI_HPD_A</text>
<text x="9.6" y="164.4">HDMI_TX_MCLK</text>
<text x="9.6" y="170.1">HDMI_TX_I2S0</text>
<text x="6.8" y="184.2">HDMI_TX_SCLK</text>
<text x="6.8" y="187">HDMI_TX_LRCLK</text>
<text x="260" y="199.6">HDMI_CEC_CLK</text>
</g>
<g font-size="2.5" fill="#004080">
<text x="88.8" y="71.6">D1</text>
<text x="88.8" y="68.8">D0</text>
<text x="118.9" y="68.8">TXC+</text>
<text x="119.5" y="71.6">TXC-</text>
<text x="260.8" y="68.8">DATA2+</text>
<text x="260.8" y="71.6">DATA2S</text>
<text x="339.7" y="66">VCCA</text>
<text x="367.1" y="66">CLK+</text>
<text x="367.7" y="68.8">CLK-</text>
<text x="88.8" y="77.3">D3</text>
<text x="88.8" y="74.5">D2</text>
<text x="119.3" y="77.3">TX0+</text>
<text x="260.8" y="74.5">DATA2-</text>
<text x="260.8" y="77.3">DATA1+</text>
<text x="368.8" y="74.5">D0+</text>
<text x="369.5" y="77.3">D0-</text>
<text x="88.8" y="82.9">D5</text>
<text x="88.8" y="80.1">D4</text>
<text x="119.3" y="82.9">TX1+</text>
<text x="119.9" y="80.1">TX0-</text>
<text x="260.8" y="80.1">DATA1S</text>
<text x="260.8" y="82.9">DATA1-</text>
<text x="339.7" y="80.1">LS_OE</text>
<text x="368.8" y="82.9">D1+</text>
<text x="88.8" y="88.6">D7</text>
<text x="88.8" y="85.7">D6</text>
<text x="119.3" y="88.6">TX2+</text>
<text x="119.9" y="85.7">TX1-</text>
<text x="260.8" y="85.7">DATA0+</text>
<text x="260.8" y="88.6">DATA0S</text>
<text x="339.7" y="85.7">CT_HPD</text>
<text x="369.5" y="85.7">D1-</text>
<text x="88.8" y="94.2">D8</text>
<text x="119.9" y="91.4">TX2-</text>
<text x="260.8" y="91.4">DATA0-</text>
<text x="260.8" y="94.2">CLK+</text>
<text x="368.8" y="91.4">D2+</text>
<text x="369.5" y="94.2">D2-</text>
<text x="88.8" y="99.8">D10</text>
<text x="88.8" y="97">D9</text>
<text x="121.3" y="97">INT</text>
<text x="260.8" y="97">CLKS</text>
<text x="260.8" y="99.8">CLK-</text>
<text x="339.7" y="99.8">SCL_A</text>
<text x="365.5" y="99.8">SCL_B</text>
<text x="88.8" y="105.5">D12</text>
<text x="88.8" y="102.7">D11</text>
<text x="120.2" y="102.7">SDA</text>
<text x="120.5" y="105.5">SCL</text>
<text x="260.8" y="102.7">CEC</text>
<text x="260.8" y="105.5">NC</text>
<text x="339.7" y="102.7">SDA_A</text>
<text x="339.7" y="105.5">HPD_A</text>
<text x="365" y="105.5">HPD_B</text>
<text x="365.2" y="102.7">SDA_B</text>
<text x="88.8" y="113.9">D15</text>
<text x="88.8" y="111.1">D14</text>
<text x="88.8" y="108.3">D13</text>
<text x="114.7" y="108.3">DDCSDA</text>
<text x="114.9" y="111.1">DDCSCL</text>
<text x="120.1" y="113.9">CEC</text>
<text x="260.8" y="108.3">SCL</text>
<text x="260.8" y="111.1">SDA</text>
<text x="260.8" y="113.9">CEC/GND</text>
<text x="339.7" y="108.3">CEC_A</text>
<text x="339.7" y="111.1">VCC5V</text>
<text x="363.6" y="111.1">5V_OUT</text>
<text x="365" y="108.3">CEC_B</text>
<text x="88.8" y="119.6">D16</text>
<text x="113.7" y="116.8">CEC_CLK</text>
<text x="260.8" y="116.8">+5V</text>
<text x="260.8" y="119.6">HPDET</text>
<text x="88.8" y="125.2">D18</text>
<text x="88.8" y="122.4">D17</text>
<text x="113.7" y="122.4">DVDD_3V</text>
<text x="266.2" y="125.5" transform="rotate(-90 266.2 125.5)">T4</text>
<text x="269" y="125.5" transform="rotate(-90 269 125.5)">T3</text>
<text x="271.8" y="125.5" transform="rotate(-90 271.8 125.5)">T2</text>
<text x="274.7" y="125.5" transform="rotate(-90 274.7 125.5)">T1</text>
<text x="359.2" y="122.7" transform="rotate(-90 359.2 122.7)">GND_1</text>
<text x="362.1" y="122.7" transform="rotate(-90 362.1 122.7)">GND_2</text>
<text x="364.9" y="122.7" transform="rotate(-90 364.9 122.7)">GND_3</text>
<text x="88.8" y="130.8">D20</text>
<text x="88.8" y="128">D19</text>
<text x="115.4" y="128">DVDD_1</text>
<text x="115.4" y="130.8">DVDD_2</text>
<text x="88.8" y="136.5">D22</text>
<text x="88.8" y="133.7">D21</text>
<text x="115.4" y="133.7">DVDD_3</text>
<text x="115.4" y="136.5">DVDD_4</text>
<text x="88.8" y="139.3">D23</text>
<text x="118.4" y="142.1">PVDD</text>
<text x="88.8" y="144.9">CLK</text>
<text x="88.8" y="147.8">DE</text>
<text x="116.4" y="147.8">BGVDD</text>
<text x="88.8" y="153.4">VSYNC</text>
<text x="88.8" y="150.6">HSYNC</text>
<text x="115.5" y="153.4">AVDD_1</text>
<text x="88.8" y="161.9">SPDIF</text>
<text x="88.8" y="156.2">R_EXT</text>
<text x="88.8" y="159">HPD</text>
<text x="115.5" y="156.2">AVDD_2</text>
<text x="115.5" y="159">AVDD_3</text>
<text x="88.8" y="164.7">MCLK</text>
<text x="88.8" y="170.3">I2S0</text>
<text x="88.8" y="173.1">I2S1</text>
<text x="342.6" y="173.1">VIN</text>
<text x="366.5" y="173.1">VOUT</text>
<text x="88.8" y="176">I2S2</text>
<text x="88.8" y="178.8">I2S3</text>
<text x="111.4" y="176">EPAD_GND</text>
<text x="88.8" y="184.4">SCLK</text>
<text x="342.6" y="184.4">EN</text>
<text x="369.9" y="184.4">NC</text>
<text x="88.8" y="187.2">LRCLK</text>
<text x="88.8" y="190.1">PD</text>
<text x="356.4" y="187.5" transform="rotate(-90 356.4 187.5)">GND</text>
</g>
<g font-size="2.3" fill="#00f">
<text x="217.4" y="192.3">OE</text>
<text x="221.3" y="196.5">12 MHz</text>
<text x="229.5" y="192.3">VDD</text>
<text x="217.4" y="200.7">VSS</text>
<text x="229.5" y="200.7">OUT</text>
</g>
<g font-size="2">
<text x="45.1" y="2.1">5</text>
<text x="129.7" y="2.1">4</text>
<text x="214.3" y="2.1">3</text>
<text x="298.9" y="2.1">2</text>
<text x="383.4" y="2.1">1</text>
<text x=".7" y="38.1">D</text>
<text x="426.4" y="38.1">D</text>
<text x=".7" y="105.1">C</text>
<text x="426.4" y="105.1">C</text>
<text x=".7" y="172.1">B</text>
<text x="426.4" y="172.1">B</text>
<text x=".7" y="239">A</text>
<text x="426.4" y="239">A</text>
<text x="45.1" y="272.8">5</text>
<text x="129.7" y="272.8">4</text>
<text x="214.3" y="272.8">3</text>
<text x="298.9" y="272.8">2</text>
<text x="383.4" y="272.8">1</text>
</g>
</svg>
